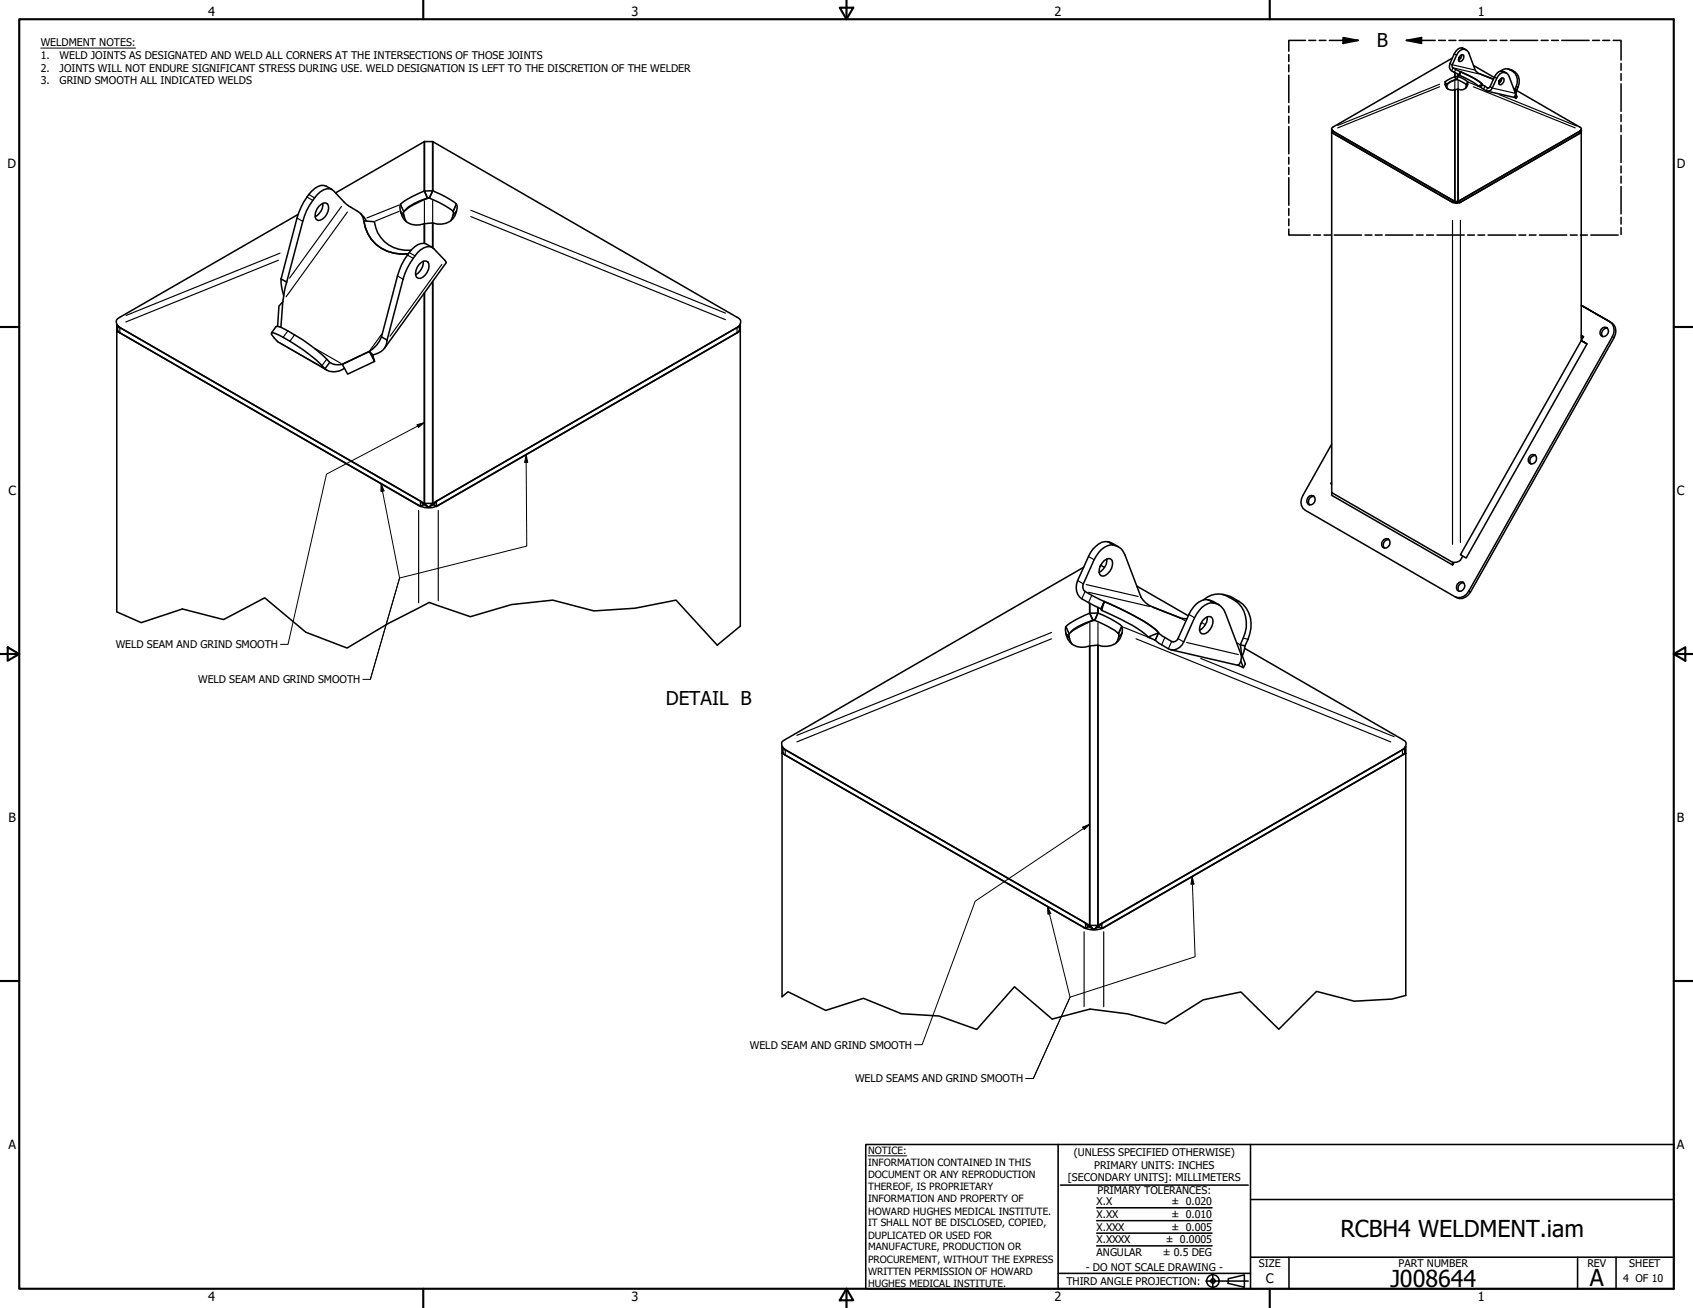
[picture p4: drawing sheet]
<svg xmlns="http://www.w3.org/2000/svg" width="559mm" height="432mm" viewBox="0 0 559 432" stroke-linecap="round" stroke-linejoin="round" font-family="sans-serif">
<!-- layer: Visible (ANSI) -->
<g fill="none" stroke="#000" stroke-width=".51">
<path d="M479.4 19.2l-39.5 22.8-.4 .5 .4 .8 40.3 23.2 .4 .5-.5-.4M481.6 18.9l.6 .3M481.9 18.5l.9-.5a1.28 1.28 0 0 1 .1 1.6 1.28 1.28 0 0 1-1.4 .5l-.1-.5zM482.4 18.1a1.99 1.99 0 0 1-1 1.8M484 16.5a2.15 2.15 0 0 0-3.5 .5 9.5 9.5 0 0 0-2.1 5.4 3.3 3.3 0 0 0 2.4 1.9l.8 .4M480.2 25.3l-2.9 1.4a2 2 0 0 0 0 2.2 2 2 0 0 0 2.1 .9l.8-.2M480.2 29.6v36.9l.6 .5M480.2 25.3l.4 .9M480.2 23.9v1.4M480.6 26.2l-1.8 .7-1.3 1.1 .3 1.3M480.6 26.2l-3 1.6M480.6 26.2h.2"/>
<path d="M480.8 26.2l3.1 1.7M481.3 25.2l2.8 1.5a1.78 1.78 0 0 1-1.2 2.9l-1.6-.1M481.3 29.5v37l-.5 .5M481.3 25.2v-.7v.7l-.5 1M481.3 25.2l-.5 1M481.3 29.5v37h-1.1v-36.9M481.3 29.5l-1.1 .1M481.3 25.2l-1.1 .1M481.7 24.9l4.6 2.3 1.6 1.2M482.1 23.7l-.4 1.2zM483.9 27.9l.1 .1M484 28l-.3 1.2"/>
<path d="M486.4 21.7l6.8 3.9M487.9 28.4l1.4-.5-.5 .9zM488.8 28.8l.3 .3a2.35 2.35 0 0 0 3.1 .6 15.9 15.9 0 0 1 3-5.4 1.82 1.82 0 0 1 2.9 .9l2.1 5.6a1.04 1.04 0 0 1-.5 1.3M490.9 30.1l8.8 2M495.2 26.2l.9-.5a1.39 1.39 0 0 1 .2 1.5 1.39 1.39 0 0 1-1.3 .8 1.16 1.16 0 0 1 .2-1.8zM495.2 23.5a3.6 3.6 0 0 1 4.2 0 3.6 3.6 0 0 1 1.4 3.9l-.7 2.1M495.7 25.8a1.81 1.81 0 0 1-1 1.7M497.3 24.1l-.8-.4a1.94 1.94 0 0 0-2.7 .9l-2.2 4.3-.6 .1-.9-.6a26.5 26.5 0 0 0-8.9-5.1l-1.6-.9-.4-.6a12.1 12.1 0 0 1 2.7-5.1 1.84 1.84 0 0 1 2.9 .8l2.4 6 1.4 .9 3.5 1.4 .9 .2M497.7 22.8a4.2 4.2 0 0 1 3 6.8M500.1 29.5l.1 1M500.1 29.5l.6 .1M500.1 31.6l.3 .8-.7-.3"/>
<path d="M500.2 30.5v.1M500.2 30.6l.5 1.3-.3 .5M500.6 29.9l21.2 12.3 .2 .3-.5 .8M500.7 29.6l-.4 1.3M140.1 46.7h2.7v16.3l-1.1 2.4M140.1 46.7l-29.4 17M140.1 46.7v16.4M439.5 42.9v119.7l39.9 23a2.82 2.82 0 0 0 3.4-2M439.6 42.9l-.1 .9 39.9 23a2.83 2.83 0 0 0 2.6 0l39.9-23v-.9M439.7 43.1v.7l.3 .2 39.6 22.9M439.7 43.1l39.9 23.1M521.5 43.3l-40.2 23.2-.5 .5"/>
<path d="M521.5 43.3l-39.7 22.9M521.7 43.1l-.2 .2M521.8 43.1v.7l-.3 .2-39.7 22.9M521.8 42.9l.1 69.6M98.4 70.8l-58.9 34a1.75 1.75 0 0 0-1.2 1.6 1.75 1.75 0 0 0 1.2 1.7l100.6 58.1 1.1 1.1-1.3-.7M105.3 68.1a2.05 2.05 0 0 1 2.8-.8 4 4 0 0 1-3.1 5.5 1.98 1.98 0 0 1-.8-2.8zM106.6 67.1a4.8 4.8 0 0 1-2.6 4.5M109.6 62.5a4.3 4.3 0 0 0-6.7 .6l-1 1.1a23.1 23.1 0 0 0-3.9 7.7l-5.2 20.2M119 70.5l1.9 2.5M120.1 72.9a4.1 4.1 0 0 0-2.1-3.2l-4-2.5-3.9-4.2a3.2 3.2 0 0 0-4.4 .4l-1.9 1.9a21.6 21.6 0 0 0-3.9 7.7l-5.3 20.2M120.1 72.9a12.7 12.7 0 0 0 14.6 10.9M120.1 72.9l3.5 .3a10.8 10.8 0 0 0 12 9.4"/>
<path d="M140.1 63.1a23.7 23.7 0 0 0-8 4.4 5.7 5.7 0 0 0 2.1 5.6 5.7 5.7 0 0 0 5.9 .8M140.1 63.1l1 2.3M140.1 73.9v6.4M141.1 65.4a13.3 13.3 0 0 0-7.9 4.8l.9 3M141.1 65.4l-5.1 2.5-2.3 1.6M141.1 65.4h.6M141.7 65.4a24.2 24.2 0 0 1 7.9 4.5l-.1 1.2-.7 1.7M141.7 65.3l-.6 .1M142.8 63v-16.3l100.5 58.1a1.75 1.75 0 0 1 1.2 1.6 1.75 1.75 0 0 1-1.2 1.7l-100.5 58.1-1.1 1.1M142.8 63a24.2 24.2 0 0 1 7.9 4.5 5.5 5.5 0 0 1-2 5.5 5.5 5.5 0 0 1-5.9 .6M142.8 63l-1.1 2.4M142.8 73.6v8.2"/>
<path d="M142.8 73.6l-2.7 .3M142.8 63l-2.7 .1M479.6 66.2l.5 .4-.5 .3zM481.3 66.7l.5-.5v.7zM481.3 66.7l-.5 .3M92.8 92.1l.2 2.7 .7 2.9M92.8 92.1l1.8 1.1M93.3 99.6l-1.2 1.4-.5 6.7M94.6 93.2l-1.3 6.3-.6 8.6M138.4 87.2a1.95 1.95 0 0 1 2.8-.7 4 4 0 0 1-3.1 5.4 1.98 1.98 0 0 1-.7-2.8zM139.7 86.2a4.8 4.8 0 0 1-2.5 4.5M142.7 81.7a4.3 4.3 0 0 0-6.7 .5l-.9 1.2a21.2 21.2 0 0 0-3.9 7.7l-5.3 20.1"/>
<path d="M142.8 93v73.2l-1.1 1.1h-.5l-1.1-1.1v-69.5v69.5h2.7zM38.5 107.1l.1 2.2 .2-.1-.3 .1 .1-2.2M38.9 107.6l-.1 1.6 .8 .7 99.2 57.3M38.9 107.6l99.9 57.9M89.6 109.9l1.5-2.1a3.6 3.6 0 0 1 2.7 .8 57 57 0 0 1 15 11M108.8 119.6l-1.5 2.1M121.9 116l-8.9 4.3a5 5 0 0 1-4.2-.7M121.9 116l1.1 1.2M121.9 116l1.1 1.2 .6 2.1zM121.9 116l-8.9 4.3 1.7 3.2 8.9-4.2M125.9 111.2l1.9 1.1M125.9 111.2a9.7 9.7 0 0 1-4 4.8"/>
<path d="M127.8 112.3l5.2-20.1a18.9 18.9 0 0 1 6.8-10.3 2.7 2.7 0 0 1 3.4 .2l3.6 3.8 .5 .8-20.4 28.3M127.8 112.3a5.1 5.1 0 0 1-4.8 4.9M243.9 107.6l-99.9 57.9M244 107.6l.1 1.6-.4 .4-99.7 57.6M244.3 107.1v2.2l-.3-.1 .3 .1v97.4M244.3 107.1v2.2l-99.6 57.6a7.3 7.3 0 0 1-6.5 0l-99.7-57.6v92.7M521.9 111.3l.8-.2-.8 1.4M521.9 112.5l1.9 1zM521.9 112.5l-39.9 70.6 1.9 1.1 39.9-70.7M521.9 110.7l.8 .4M529 108.2l.7-.2a1.54 1.54 0 0 1 1 2.1 1.54 1.54 0 0 1-2.3 .7 1.78 1.78 0 0 1 .6-2.6zM530.5 108.3a1.75 1.75 0 0 0-1.6 .9 1.75 1.75 0 0 0 .1 1.9"/>
<path d="M107.3 121.7a53.9 53.9 0 0 0-16.9-11.8l-.8 .1a5.8 5.8 0 0 0 2.1 2.8l16.2 9.4M113.7 121.6a5.4 5.4 0 0 1-6.4 .1M439.5 146.6l-9.5 17a3.5 3.5 0 0 0 .8 4.9l49.4 28.5a3.4 3.4 0 0 0 4.6-1.8l47.4-84.1a3.7 3.7 0 0 0-.8-4.9l-9.5-5.4 10 5.8a3.5 3.5 0 0 1 .9 4.8l-47.5 84.1a3.3 3.3 0 0 1-5 1.5M439.5 159.1l-.3 .5 .3 .3M505.3 150.2l.7-.1a1.54 1.54 0 0 1 1 2.1 1.54 1.54 0 0 1-2.2 .6 1.83 1.83 0 0 1 .5-2.6zM506.8 150.4a1.71 1.71 0 0 0-1.7 .9 1.71 1.71 0 0 0 .2 1.9M138.8 165.5l1.1 1.1-1.1 .6zM143 166.6l-1.3 .7M144 165.5v1.7l-1-.6zM432.2 163.8l.7-.2a1.54 1.54 0 0 1 1 2.1 1.54 1.54 0 0 1-2.2 .7 1.83 1.83 0 0 1 .5-2.6zM433.7 163.9a1.71 1.71 0 0 0-1.7 .9 1.71 1.71 0 0 0 .2 1.9M439.6 162.6l-.1 .9 39.9 23"/>
<path d="M456.9 178.1l.7-.3a1.56 1.56 0 0 1 1 2.2 1.56 1.56 0 0 1-2.3 .6 1.84 1.84 0 0 1 .6-2.5zM458.4 178.1a1.77 1.77 0 0 0-1.6 .9 1.77 1.77 0 0 0 .1 1.9M357.7 187.3l-98.6 56.9a1.75 1.75 0 0 0-1.1 1.6 1.75 1.75 0 0 0 1.1 1.7l100.6 58 1 1.2-1.4-.8M359.7 199.2v3.2M363.3 186.6l1.3 .7M364.4 185.1a1.64 1.64 0 0 1 2.6-.1 4.3 4.3 0 0 1-3 5.2l-.6-.1a3.6 3.6 0 0 1 1-5zM364.5 198.6l-.9 2.9-.2-.5zM365.3 184.5a4.8 4.8 0 0 1-2.5 4.5M369.2 180.5a5.9 5.9 0 0 0-5.5-1.5 9.3 9.3 0 0 0-4.4 4.7l-3.6 8a5.2 5.2 0 0 0 3.6 7.2l4.1 2.1M375.2 193.5l17 9.8M397.3 198a7 7 0 0 1 8-1.1 9.7 9.7 0 0 1 5 13.8l-.9 2.2M402.3 199.6a6.2 6.2 0 0 0-5.5-1.4 8.1 8.1 0 0 0-4.4 4.6l-3.6 8a1.63 1.63 0 0 1-2.1 1l-3.6-2.3a22.9 22.9 0 0 0-7.7-5.6l-6.3-3.2a62.5 62.5 0 0 1-11.4-5.9l-.3-1.3 .2-.7 3.5-8a7.3 7.3 0 0 1 6.3-4.9 4.9 4.9 0 0 1 3.9 3.2l5.3 14.1a7.6 7.6 0 0 0 4 3.3l8.9 3.5 2.2 .3"/>
<path d="M403.5 196.2a13.9 13.9 0 0 1 7.8 4.5 10.6 10.6 0 0 1 .6 10.4l-1 2.1M479.5 185.7l-.1 .8 .5-.8M481 192.8l.6-.5 .7-.2a1.59 1.59 0 0 1 1.2 1.9 1.59 1.59 0 0 1-1.9 1.2 1.55 1.55 0 0 1-.6-2.4zM483.1 192.4a1.75 1.75 0 0 0-1.7 .9 1.75 1.75 0 0 0 .2 1.9M359.7 202.4a24.1 24.1 0 0 0-7.9 4.5 5.6 5.6 0 0 0 1.9 5.6 5.6 5.6 0 0 0 6 .7M359.7 213.2v92.3l1 1.2h.6M359.7 202.4l1 2.3M360.7 204.7a15.1 15.1 0 0 0-7.8 4.6l.1 1.5 .8 1.8M360.7 204.7l-5.1 2.6-2.3 1.5M360.7 204.7l.6 .1M360.7 204.7h.7M361.3 204.8a23.8 23.8 0 0 1 8 4.5l-.1 1.1-.8 1.8"/>
<path d="M362.4 202.4a23.8 23.8 0 0 1 7.9 4.5 5.4 5.4 0 0 1-6.4 6.5l-1.5-.4M362.4 202.4v-1.9v1.9l-1.1 2.4M362.4 213v92.5l-1.1 1.2M362.4 202.4l-1.1 2.4M362.4 213v92.5h-2.7v-92.3M362.4 202.4h-2.7M362.4 213l-2.7 .2M363.6 201.5a66.3 66.3 0 0 1 14.9 8.2l.4 .6M378.9 210.3l3.5-1.4-1.1 2.4zM381.3 211.3l2.1 1.6a4.5 4.5 0 0 0 5 1.3l1.7-1.3 4.2-8.9a7.8 7.8 0 0 1 5.4-5 4.7 4.7 0 0 1 4.7 3.3l5.3 14a2.75 2.75 0 0 1-1.3 3.3l-21.9-5.1M397.6 204.2l1.5-.7a1.58 1.58 0 0 1 1.2 2.3 3.5 3.5 0 0 1-3.7 3.4 3.6 3.6 0 0 1 1-5zM398.5 203.6a4.8 4.8 0 0 1-2.6 4.5"/>
<path d="M409.4 212.9l.4 2.7M409.4 212.9l1.5 .3M409.6 218.2l.8 2.2-1.8-.8M409.8 215.6v.2M409.8 215.6l-.2 .4 .2-.2M409.8 215.8l1.2 3.3-.6 1.3M410.8 214.1l52.2 30.1a1.75 1.75 0 0 1 1.2 1.6 1.75 1.75 0 0 1-1.2 1.7l-100.6 58-1.1 1.2M410.9 213.2l-.9 3.3M258.1 246.5l.3 2-.3 .2v80.4M258.2 246.4l-.1 2.3 99.7 57.6a7.3 7.3 0 0 0 6.5 0l99.7-57.6-.3-.2 .2 .1 .1-2.1M258.4 247v1.6l.7 .6 99.2 57.3M258.6 247v.1"/>
<path d="M258.6 247.1l99.7 57.7M463.5 247l-99.8 57.9M463.6 247l.1 1.6-.8 .6-99.2 57.3M463.9 246.4l.1 82.2M358.3 304.8l1 1.1-1 .6zM362.6 305.9l-1.3 .8M363.7 304.9v1.6l-1.1-.6z"/>
</g>
<!-- layer: Visible Narrow (ANSI) -->
<g fill="#000">
<circle cx="521.5" cy="43.3" r=".19"/>
<circle cx="479.4" cy="66.8" r=".19"/>
</g>
<!-- layer: Visible (ANSI) -->
<g fill="#000">
<circle cx="477.5" cy="28" r=".25"/>
<circle cx="439.7" cy="43.1" r=".25"/>
<circle cx="521.7" cy="43.1" r=".25"/>
</g>
<!-- layer: Visible Narrow (ANSI) -->
<g fill="none" stroke="#000" stroke-width=".38">
<path d="M480.1 17.8l.6 .4M482.5 15.9l.7 .4M482.8 15.9l.7 .4M475.2 27.8l-33.7 13.6M475.2 28.6l-33.7 13.6M477 27.9l.5 .4M477.1 27.1l.4 .8-.5-.8M477.1 28.1l.4 .5M478.6 21l.7 .4M479.6 22.4l-.4 .9M479.7 21.5l6.8 1.6M480 22.5l8.1 1.9"/>
<path d="M480.2 26.5v2.9M480.4 23l-.3 .8M481.3 26.5v2.8M482.1 23.7l-.4 .9M484 28.3l.4-.4-.4 .5M484.4 27.1l-.4 .8M484.4 27l-.5 .9M484.6 27.1l3.8 1.5M486.3 28.6l33.6 13.6M489.3 27.9l-.5 .9M490.1 28.5l-.4 .9M491.2 29.1l-.2-.1-.4 .9"/>
<path d="M491.9 28.6l.7 .4M492.1 25.9l.7 .4M493 29.1l6.8 1.6M493.3 25.5l.7 .3M494.7 27.4h.1M494.9 31.2l25.5 10.4M495 26.5l.4 .2M495.8 23.5l.7 .4M496.1 23.6l.6 .3M498.4 23.1l.6 .1M499.3 23.6l.6 .1M499.6 29.1l.4 .3"/>
<path d="M500.1 30.5h.1M500.5 28.6l.5 .1M439.9 43.3l.1 .6M521.5 43.3v.6M98.1 72l1.7 1M101.4 65.1l1.7 1M102 64.3l1.8 1M112.7 68.1l-17.1 23.7M114.7 70l-20.3 28M131.6 67.8l-10.5 4.1M131.7 69.8l-7.9 3.2M132.2 67.6l1 2.2"/>
<path d="M132.2 69.7l1 1M132.3 67.6l.9 2.1M132.3 70.3l1 1.1M140.1 66.3v7.2M142.8 66.2v7M150.5 67.4l-1 2.2M150.6 70l-1 1M150.6 69.7l-.9 1M150.6 67.6l-.9 2.2M155.4 71.5l84.1 34M155.4 69.4l84.1 34M479.4 72.7v107"/>
<path d="M482 66.8h.1M482 72.7v106.4M91.9 85.9l-50.4 20.4M92.5 83.6l-50.9 20.5M131.3 91.1l1.7 1M134.6 84.3l1.7 .9M135.2 83.4l1.6 1M145.9 87.2l-17.2 23.8M39.5 108.1h.1M39.6 108.3v1.5M92.3 113.2l14.2 8.1M94.9 109.3l-1.4 2"/>
<path d="M97.2 110.6l-1.4 2M103.9 115l8.6 5M107.8 118.7l-1.4 1.9M126 110.3l-3.9 5.4M243.3 108.1h.1M243.3 108.3v1.5M531.4 106.3l.5 .3M532.2 111.1l.5 .3M138.2 168.5v30.5M138.2 166.8v.1M144.6 166.8l.1 .1M144.7 168.5v29.8"/>
<path d="M365.6 178.9l1.7 1M366.2 179l1.7 1M355.8 191.7l1.7 1M358.1 195.4l-1 2.1M358.5 193l17.2 3.9M359.3 195.5l20.2 4.7M359.3 183.8l1.8 .9M360.3 196.7l-1 2.1M364.4 198.7l-.9 2.2M398.7 198l1.7 1M399.4 198.2l1.7 .9M405.3 196.9l1.4 .3"/>
<path d="M407.5 198.2l1.4 .4M484.8 195.2l.5 .3M347.1 208.8l-84.1 34M347.1 210.9l-84.1 34M351.9 207l.9 2.2M351.9 209l.9 1.1M351.9 206.9l1 2.2M352 209.7l.9 1M359.7 205.7v7.2M362.4 205.6v7M370.1 206.8l-1 2.2M370.2 209.3l-.9 1.1"/>
<path d="M370.3 209l-1 1.1M370.3 207l-1 2.2M370.8 207.1l9.4 3.7M375 210.9l84 34M382.3 209l-.9 2.2M384.4 210.6l-.9 2.1M386.7 211.9l-1 2.2M386.7 211.8l.6 .1M388.9 210.9l1.7 .9M389.6 204l1.7 1M391.7 212.1l17 4M392.5 202.9l1.7 1"/>
<path d="M395.9 207.6l.4 .2M396.3 217.4l63.9 25.8M396.6 205.5l1.2 .7M408.2 212.2l1.1 .7M409.4 215.5l.4 .1M410.5 210.7l1.3 .3M259.1 247.5v1.7M463 247.5l-.1 1.7M357.8 306.2v.1M357.8 307.6v24.7M364.2 306.2l.1 .1M364.3 307.6v24.8"/>
</g>
<!-- layer: Break Line (ANSI) -->
<path d="M38.5 202l8.1 3.5 13.6-4.5 13.6 3.5 13.6-7.1 13.6 11.3 13.6 5.2 13.5-8 13.6-7 13.6 4.7 13.5-4 13.6-1.5 13.6 3.6 13.6-.9 13.5-2.7 13.6 14.9 7.6-6.3M464 328.6l-4.6 1.2-12.4 .7-12.5-3.2-12.4 12.5-12.5-12.3-12.5 2.6-12.4 7.8-12.5-3.2-12.4-1.6-12.5 3.3-12.5-10.6-12.4 14.1-12.5-4.5-12.4-.8-12.5-5-12.5 4-12.4-6.2-2 1.7" fill="none" stroke="#000" stroke-width=".51"/>
<!-- layer: Detail Boundary (ANSI) -->
<g fill="none" stroke="#000" stroke-width=".51">
<path d="M425.4 18v2.3M430.9 13.3h-5.5v3.6M432 13.3h2.3M435.4 13.3h2.2M438.8 13.3h9.5M443.3 12.4l5 .9-5 1.1zM464.2 13.3l5-.9v2zM464.2 13.3h9.5M474.9 13.3h2.2M478.2 13.3h2.3M481.6 13.3h9.1M491.7 13.3h2.3"/>
<path d="M495.2 13.3h2.2M498.5 13.3h9.1M508.7 13.3h2.3M512.1 13.3h2.2M515.5 13.3h9M525.7 13.3h2.2M529 13.3h2.3M532.4 13.3h2.7v6.5M425.4 21.4v2.3M425.4 24.8v9M425.4 35v2.2M425.4 38.4v2.2"/>
<path d="M535.1 21v2.2M535.1 24.3v2.2M535.1 27.7v9.1M535.1 37.8v2.3M425.4 41.8v9M425.4 51.9v2.3M425.4 55.3v2.3M425.4 58.7v9.1M535.1 41.3v2.2M535.1 44.6v9.1M535.1 54.8v2.3M535.1 58.2v2.3"/>
<path d="M425.4 75.6v2h7M425.4 68.8v2.3M425.4 72.3v2.2M433.6 77.6h2.3M437 77.6h2.2M440.4 77.6h9M450.5 77.6h2.3M453.9 77.6h2.3M457.3 77.6h9M467.5 77.6h2.2M470.9 77.6h2.2M474.3 77.6h9"/>
<path d="M484.4 77.6h2.3M487.8 77.6h2.2M491.2 77.6h9.1M501.3 77.6h2.3M504.8 77.6h2.2M508.1 77.6h9M518.3 77.6h2.3M521.7 77.6h2.2M525.1 77.6h9M535.1 61.6v9M535.1 71.8v2.2M535.1 75.1v2.3"/>
</g>
<g fill="#000">
<path d="M443.3 12.4l5 .9-5 1.1z" fill-rule="evenodd"/>
<path d="M464.2 13.3l5-.9v2z" fill-rule="evenodd"/>
</g>
<!-- layer: Border (ANSI) -->
<g fill="none" stroke="#000" stroke-width=".7">
<path d="M6.3 6.3h546.1v419.1h-546.1zM139.7 0v6.3M277.2 2.5h4.4l-2.2 3.8zM279.4 0v6.3M419.1 0v6.3M0 107.9h6.3M552.4 107.9h6.4M0 215.9h6.3M2.5 213.7l3.8 2.2-3.8 2.2zM552.4 215.9l3.9-2.2v4.4zM552.4 215.9h6.4M0 323.8h6.3"/>
<path d="M552.4 323.8h6.4M139.7 425.4v6.4M279.4 425.4l2.2 3.9h-4.4zM279.4 425.4v6.4M419.1 425.4v6.4"/>
</g>
<!-- layer: Title (ANSI) -->
<g fill="none" stroke="#000" stroke-width=".51">
<path d="M285.8 377.8h266.6v47.6h-266.6zM349.2 377.8v47.6M412.7 377.8v47.6M350 391.2h62M361.9 398.7h38.1M412.7 396h139.7M361.9 411.3h38.1M361.9 407.1h38.1M361.9 403h38.1M412.7 415h139.7M425.4 415v10.4M520.7 415v10.4"/>
<path d="M533.4 415v10.4M349.2 420.4h63.5M398 422.9h14M400.3 420.6v4.6M405.4 422.1l5.3-1.2v4l-5.3-1.2z"/>
<circle cx="400.3" cy="422.9" r="2.06"/>
<circle cx="400.3" cy="422.9" r=".73"/>
</g>
<path d="M286.5 381.6h12.8" fill="none" stroke="#000" stroke-width=".33"/>
<!-- layer: Symbol (ANSI) -->
<g fill="none" stroke="#000" stroke-width=".33">
<path d="M13.5 15.9h31.3M140.1 139.5l-32.3 17-12.7 56.2h-2.5M125.8 159.7l.9 2.4-1 .1zM125.8 159.7l6.1 31.1-9.7 33.5h-2.4M137.6 140.2l2.5-.7-2 1.6zM173.7 150.1l.5 2.6h-1zM173.7 150.1l.2 30.2-42 10.5-9.7 33.5M357.3 273l2.4-.9-1.8 1.8zM359.7 272.1l-37.8 25.4-17.5 47.4h-2.5M345.8 299.3l1 2.3-.9 .2zM345.8 299.3l7.4 29.9-12.1 26.8M393.5 289.4l.6 2.4-1 .1z"/>
<path d="M393.5 289.4l1 26.4-41.3 13.4-12.1 26.8h-2.6"/>
</g>
<g fill="#000">
<path d="M137.6 140.2l2.5-.7-2 1.6z" fill-rule="evenodd"/>
<path d="M173.7 150.1l.5 2.6h-1z" fill-rule="evenodd"/>
<path d="M125.8 159.7l.9 2.4-1 .1z" fill-rule="evenodd"/>
<path d="M357.3 273l2.4-.9-1.8 1.8z" fill-rule="evenodd"/>
<path d="M393.5 289.4l.6 2.4-1 .1z" fill-rule="evenodd"/>
<path d="M345.8 299.3l1 2.3-.9 .2z" fill-rule="evenodd"/>
</g>
<g font-size="7.7">
<text x="442.4" y="408.3">RCBH4 WELDMENT.iam</text>
<text x="458.9" y="424.8">J008644</text>
<text x="524.7" y="424.7">A</text>
</g>
<g font-size="6.3">
<text x="454.4" y="15.6">B</text>
<text x="219.8" y="232.9">DETAIL B</text>
</g>
<text font-size="4.3" x="417.8" y="423.5">C</text>
<g font-size="4.2">
<text x="68.7" y="5.3">4</text>
<text x="208.4" y="5.3">3</text>
<text x="348.1" y="5.3">2</text>
<text x="487.8" y="5.3">1</text>
<text x="2.5" y="55.5">D</text>
<text x="553.5" y="55.5">D</text>
<text x="2.8" y="163.4">C</text>
<text x="553.5" y="163.4">C</text>
<text x="2.9" y="271.4">B</text>
<text x="553.5" y="271.4">B</text>
<text x="2.8" y="379.3">A</text>
<text x="553.5" y="379.3">A</text>
<text x="68.7" y="429.5">4</text>
<text x="208.4" y="429.6">3</text>
<text x="348.1" y="429.6">2</text>
<text x="487.8" y="429.5">1</text>
</g>
<g font-size="3.5">
<text x="13.5" y="15.3">WELDMENT NOTES:</text>
<text x="13.5" y="19.5">1.</text>
<text x="13.5" y="23.7">2.</text>
<text x="19.7" y="19.5">WELD JOINTS AS DESIGNATED AND WELD ALL CORNERS AT THE INTERSECTIONS OF THOSE JOINTS</text>
<text x="19.7" y="23.7">JOINTS WILL NOT ENDURE SIGNIFICANT STRESS DURING USE. WELD DESIGNATION IS LEFT TO THE DISCRETION OF THE WELDER</text>
<text x="13.5" y="27.9">3.</text>
<text x="19.7" y="27.9">GRIND SMOOTH ALL INDICATED WELDS</text>
<text x="38.2" y="214">WELD SEAM AND GRIND SMOOTH</text>
<text x="65.4" y="225.6">WELD SEAM AND GRIND SMOOTH</text>
<text x="247.5" y="346.1">WELD SEAM AND GRIND SMOOTH</text>
<text x="282.3" y="357.3">WELD SEAMS AND GRIND SMOOTH</text>
<text x="354.5" y="381.6">(UNLESS SPECIFIED OTHERWISE)</text>
<text x="352.5" y="390">[SECONDARY UNITS]: MILLIMETERS</text>
<text x="361.1" y="385.8">PRIMARY UNITS: INCHES</text>
<text x="362.3" y="394.1">PRIMARY TOLERANCES:</text>
<text x="361.9" y="397.9">X.X</text>
<text x="386.7" y="398">± 0.020</text>
<text x="361.9" y="402.1">X.XX</text>
<text x="361.9" y="406.3">X.XXX</text>
<text x="386.7" y="402.1">± 0.010</text>
<text x="386.7" y="406.3">± 0.005</text>
<text x="361.9" y="410.5">X.XXXX</text>
<text x="384.7" y="410.5">± 0.0005</text>
<text x="358.4" y="419.7">- DO NOT SCALE DRAWING -</text>
<text x="361.9" y="414.6">ANGULAR</text>
<text x="383.8" y="414.7">± 0.5 DEG</text>
<text x="415.5" y="418.4">SIZE</text>
<text x="461.6" y="418.3">PART NUMBER</text>
<text x="523.9" y="418.3">REV</text>
<text x="537.8" y="418.4">SHEET</text>
<text x="352" y="424.2">THIRD ANGLE PROJECTION:</text>
<text x="535.7" y="423.2">4 OF 10</text>
</g>
<g font-size="3.3">
<text x="286.5" y="381.1">NOTICE:</text>
<text x="286.5" y="385">INFORMATION CONTAINED IN THIS</text>
<text x="286.5" y="389">DOCUMENT OR ANY REPRODUCTION</text>
<text x="286.5" y="392.9">THEREOF, IS PROPRIETARY</text>
<text x="286.5" y="396.9">INFORMATION AND PROPERTY OF</text>
<text x="286.5" y="400.9">HOWARD HUGHES MEDICAL INSTITUTE.</text>
<text x="286.5" y="404.9">IT SHALL NOT BE DISCLOSED, COPIED,</text>
<text x="286.5" y="408.9">DUPLICATED OR USED FOR</text>
<text x="286.5" y="412.8">MANUFACTURE, PRODUCTION OR</text>
<text x="286.5" y="416.8">PROCUREMENT, WITHOUT THE EXPRESS</text>
<text x="286.5" y="420.8">WRITTEN PERMISSION OF HOWARD</text>
<text x="286.5" y="424.8">HUGHES MEDICAL INSTITUTE.</text>
</g>
</svg>
